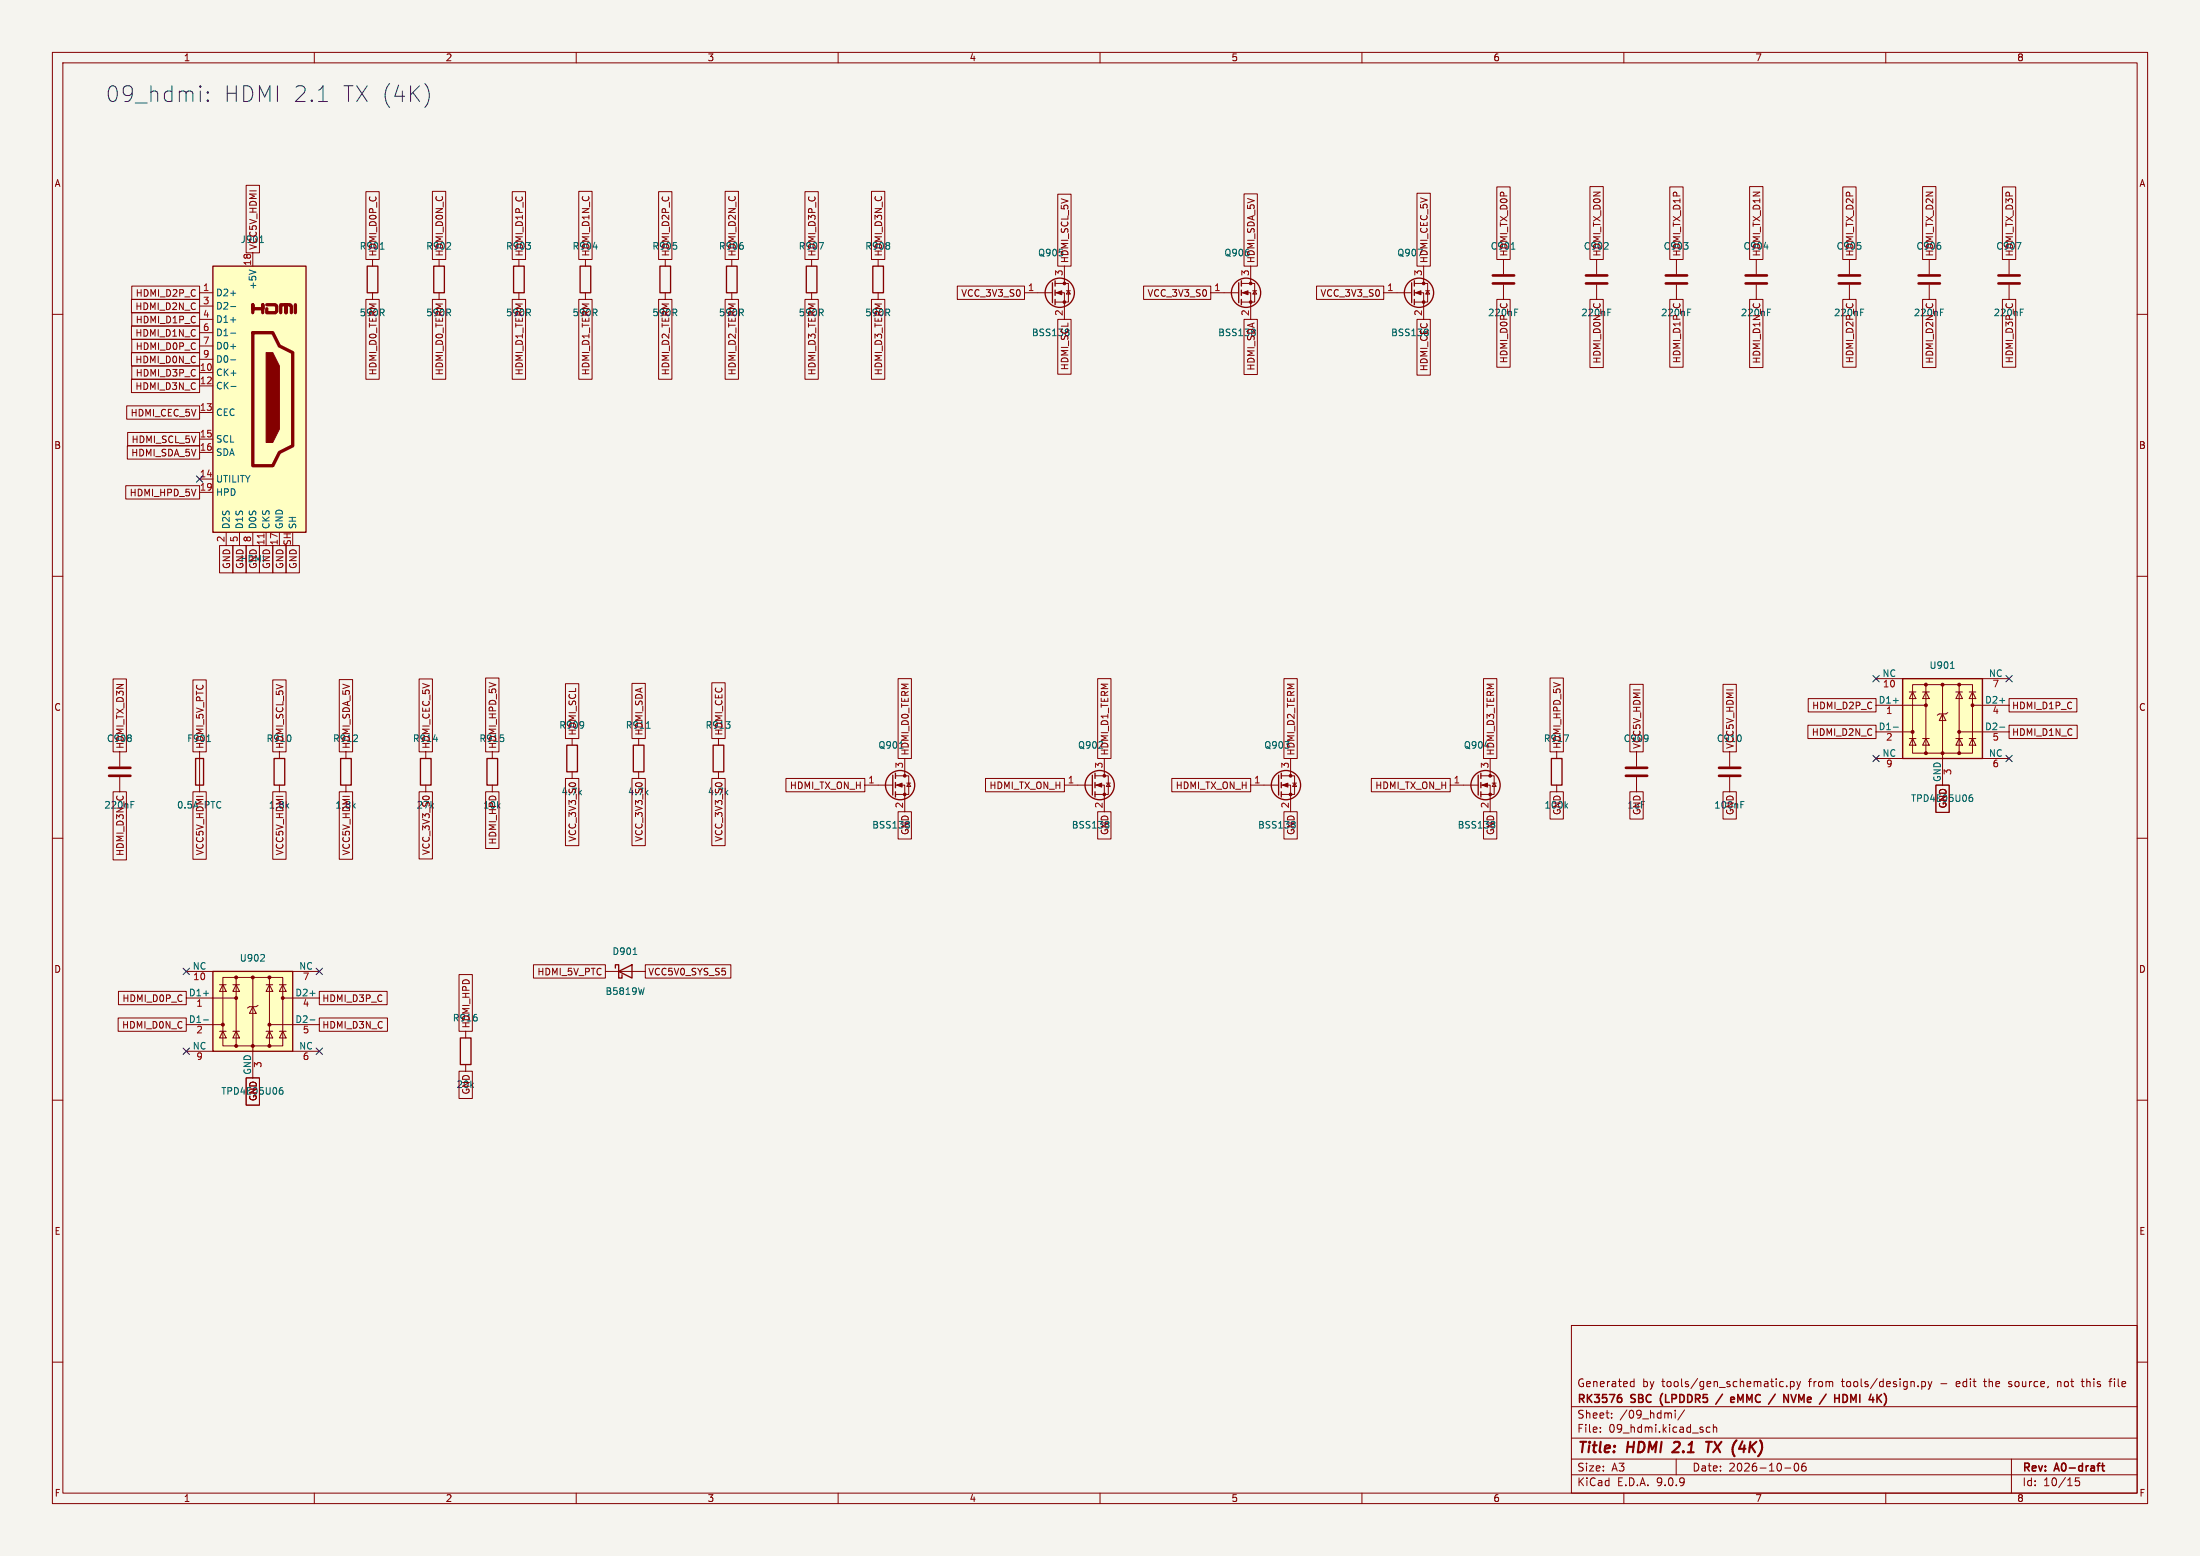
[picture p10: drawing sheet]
<svg xmlns="http://www.w3.org/2000/svg" width="420mm" height="297mm" viewBox="0 0 420 297" stroke-linecap="round" stroke-linejoin="round" font-family="sans-serif">
<path d="M0 0h420v297h-420z" fill="#f5f4ef" stroke="#f5f4ef" stroke-width=".19"/>
<g fill="none" stroke="#840000" stroke-width=".19">
<path d="M10 10h400v277h-400zM12 12h396v273h-396zM60 10v2M110 10v2M160 10v2M210 10v2M260 10v2M310 10v2M360 10v2M99.1 49.5v1.3M99.1 55.9v1.3M111.8 49.5v1.3"/>
<path d="M111.8 55.9v1.3M127 49.5v1.3M127 55.9v1.3M139.7 49.5v1.3M139.7 55.9v1.3M154.9 49.5v1.3M154.9 55.9v1.3M320 49.5v2.8M320 54.4v2.8M335.3 49.5v2.8M335.3 54.4v2.8M368.3 49.5v2.8"/>
<path d="M368.3 54.4v2.8M383.5 49.5v2.8M383.5 54.4v2.8M10 60h2M408 60h2M10 110h2M408 110h2M10 160h2M22.9 143.5v2.8M22.9 148.3v2.8M38.1 143.5v7.6M81.3 143.5v1.3"/>
<path d="M81.3 149.9v1.2M94 143.5v1.3M94 149.9v1.2M109.2 141v1.2M109.2 147.3v1.3M121.9 141v1.2M121.9 147.3v1.3M137.2 141v1.2M137.2 147.3v1.3M203.2 149.9h5.3M209 148.1h2.6v3.5h-2.6M209 149.9h1.8v5"/>
<path d="M210.8 144.8v3.3M211.2 149.5h.8M211.6 149.5l.4 .6h-.8zM238.8 149.9h5.3M244.6 148.1h2.5v3.5h-2.5M244.6 149.9h1.8v5M246.4 144.8v3.3M246.8 149.5h.7M247.1 149.5l.4 .6h-.7zM276.9 149.9h5.3M282.7 148.1h2.5v3.5h-2.5M282.7 149.9h1.8v5"/>
<path d="M284.5 144.8v3.3M284.9 149.5h.7M285.2 149.5l.4 .6h-.7zM330.2 143.5v2.8M330.2 148.3v2.8M408 160h2M10 210h2M408 210h2M300 253h108v32h-108zM10 260h2M300 278.5h108M300 274.5h108"/>
<path d="M300 268.5h108M305.5 273.2v.2M305.5 272.5v.1M307.7 270.5v.2M307.7 269.8v.1M311.4 263.8h.5M311.4 264.6h.5M311.9 263.2v1.5M319.8 269.7v1M320 278.5v3M321.6 269.1l-1.3 1.9M326.4 272.5l-.4-.1-.3 .3 .2 .6h.5"/>
<path d="M327.1 272.5l.2-.1 .4 .1v.9M327.1 271.9v1.5M339.8 264.5l.2 .2 .4-.1M340.4 263.8l-.4-.1-.2 .1M341.1 264.5v.2M341.8 263.8l.4-.1 .3 .3-.1 .6h-.6M341.8 263.7v1.5M342.7 279.4l.2-.1a.8 .8 0 0 1 .5 .7 .8 .8 0 0 1-.5 .8l-.2-.2-.2-.4zM343 263.7l.4 1M343.4 264.7l-.4 .5M343.7 263.7l-.3 1M344.7 279.3a.59 .59 0 0 0-.8 .6v.6l.2 .2 .4 .1 .2-.2 .1-.5-.1-.2h-.5l-.3 .2"/>
<path d="M366.9 263.8l.4-.1 .3 .3-.2 .6h-.5M366.9 263.7v1.5M368.1 263.7l.3 1M368.4 264.7l-.3 .5M368.8 263.7l-.4 1M378.7 263.7h.5M383.4 264.6l.5 .1M383.7 263.7l-.3 .2 .3 .3M384 278.5v6.5M392.8 263.7v1M393.2 263.7l-.4 .1M397.3 263.7h.6"/>
<path d="M397.5 263.2v1.3l.4 .2M402.6 263.7h.6M403.2 263.2l-.4 .2v1.3M408 260h2M60 285v2M110 285v2M160 285v2M210 285v2M260 285v2M300 281.5h108M310 285v2M340.7 280.2h1.2"/>
<path d="M360 285v2M396.9 282.1h-.7v.7l.2-.1h.5l.1 .2-.1 .5-.2 .2-.5-.2"/>
</g>
<path d="M309 266.8h.5l.1 .2-.1 .5-.5 .2M309.2 266.2h.3M328.8 266.1l-1.3 1.9M330.4 267.2l.7-.2-.1-.2-.4-.1-.2 .2 .1 .7h.5M341.9 266.2l.5 1.5 .5-1.5M350.3 266.2v1.5M350.3 266.9h.8M352.5 266.4l.2 .4-.2 .7M354.3 266.2l-.5 1.1-.5-1.1v1.5M401.2 279.8h.6M401.4 279.3v1.3l.4 .2" fill="none" stroke="#840000" stroke-width=".3"/>
<path d="M320.5 276.1l-1.3 1.1h1.3M325.7 275.2h1.1M326.3 275.2l-.3 2" fill="none" stroke="#840000" stroke-width=".4"/>
<path d="M318 52.6h4.1M318 54.1h4.1M333.2 52.6h4.1M333.2 54.1h4.1M366.3 52.6h4M366.3 54.1h4M381.5 52.6h4.1M381.5 54.1h4.1M20.8 146.6h4.1M20.8 148.1h4.1M328.2 146.6h4M328.2 148.1h4" fill="none" stroke="#840000" stroke-width=".51"/>
<g fill="none" stroke="#006464" stroke-width=".19">
<path d="M113.2 47.1h.8M156.4 46.3h.8l-.5 1.3M322.2 59.6h.4M322.2 59h.6M336.8 47.1h.7M337.4 59.6h.5M337.4 59h.6M370.4 59.6h.5M370.4 59h.7M385 46.3h.8l-.5 1.3M385.7 59.6h.4M385.7 59h.6"/>
<path d="M123.4 139h.7M25 153.6h.4M25 153h.6M39.5 141.5h.7M82.8 141.1h.7M332.3 153.6h.5M332.3 153h.7"/>
</g>
<g fill="none" stroke="#840000" stroke-width=".25">
<path d="M98 50.8h2.1v5.1h-2.1zM110.7 50.8h2.1v5.1h-2.1zM126 50.8h2v5.1h-2zM138.7 50.8h2v5.1h-2zM153.9 50.8h2.1v5.1h-2.1zM37.3 144.8h1.6v5.1h-1.6zM80.3 144.8h2v5.1h-2zM93 144.8h2v5.1h-2zM108.2 142.2h2v5.1h-2zM120.9 142.2h2v5.1h-2zM136.1 142.2h2.1v5.1h-2.1zM208.5 148v3.8"/>
<path d="M209 147.6v1M209 149.4v1M209 151.1v1M244.1 148v3.8M244.6 147.6v1M244.6 149.4v1M244.6 151.1v1M282.2 148v3.8M282.7 147.6v1M282.7 149.4v1M282.7 151.1v1"/>
<circle cx="209.9" cy="149.9" r="2.79"/>
<circle cx="245.5" cy="149.9" r="2.79"/>
<circle cx="283.6" cy="149.9" r="2.79"/>
</g>
<g fill="#840000" stroke="#840000" stroke-width=".19">
<path d="M209.3 149.9l1-.4v.7z"/>
<path d="M244.9 149.9l1-.4v.7z"/>
<path d="M283 149.9l1-.4v.7z"/>
<circle cx="210.8" cy="148.1" r=".25"/>
<circle cx="210.8" cy="151.6" r=".25"/>
<circle cx="246.4" cy="148.1" r=".25"/>
<circle cx="246.4" cy="151.6" r=".25"/>
<circle cx="284.5" cy="148.1" r=".25"/>
<circle cx="284.5" cy="151.6" r=".25"/>
</g>
<path d="M40.6 50.8h17.8v50.8h-17.8z" fill="#ffffc2"/>
<path d="M48.3 59.7v-1.5v.7h1.9v-.7v1.5M50.9 58.2h1.7l.2 .2v1l-.2 .3h-1.7v-.8M53.6 59.7v-1.5h1v1.5v-1.5h.8l.2 .2v1.3M56.4 58.2v1.5M48.3 63.5h3.8l1.2 2.5 2.6 1.3v17.8l-2.6 1.3-1.2 2.5h-3.8z" fill="none" stroke="#840000" stroke-width=".63"/>
<path d="M40.6 50.8h17.8v50.8h-17.8zM82.8 50.8h2v5.1h-2zM296.2 144.8h2v5.1h-2z" fill="none" stroke="#840000" stroke-width=".25"/>
<path d="M50.8 67.3h1.3l1.2 2.6v12l-1.2 2.6h-1.3z" fill="#840000" stroke="#840000" stroke-width=".19"/>
<g fill="none" stroke="#840000" stroke-width=".19">
<path d="M38.1 55.9h2.5M38.1 58.4h2.5M48.3 48.3v2.5M83.8 49.5v1.3M83.8 55.9v1.3M353.1 49.5v2.8M353.1 54.4v2.8M38.1 61h2.5M38.1 63.5h2.5M38.1 66h2.5M38.1 68.6h2.5M38.1 71.1h2.5"/>
<path d="M38.1 73.7h2.5M38.1 78.7h2.5M38.1 83.8h2.5M38.1 86.4h2.5M38.1 91.4h2.5M38.1 94h2.5M43.2 101.6v2.5M45.7 101.6v2.5M48.3 101.6v2.5M50.8 101.6v2.5M53.3 101.6v2.5M297.2 143.5v1.3"/>
<path d="M297.2 149.9v1.2M312.4 143.5v2.8M312.4 148.3v2.8"/>
</g>
<g fill="none" stroke="#006464" stroke-width=".19">
<path d="M44 56h1M44 58.5h1M47.6 51.5l1.2 .5M49.6 46.3h.7M355.2 59.6h.4M355.2 59h.6M44 61.1h1M44 63.6h1M44 66.1h1M44 68.7h1M44.1 73.8h1M298.6 140.3h.8l-.5 1.2"/>
<path d="M298.9 153.8l.4 .4M299.3 153.4l-.5 .5"/>
</g>
<path d="M50.4 101.9v.7" fill="none" stroke="#a90000" stroke-width=".19"/>
<path d="M351 52.6h4.1M351 54.1h4.1M310.4 146.6h4.1M310.4 148.1h4.1" fill="none" stroke="#840000" stroke-width=".51"/>
<path d="M363.2 129.5h15.3v15.3h-15.3z" fill="#ffffc2"/>
<g fill="none" stroke="#840000" stroke-width=".19">
<path d="M71.1 49.5v1.3M71.1 55.9v1.3M231.1 55.9h5.4M237 54.1h2.5v3.6h-2.5M237 55.9h1.8v5.1M238.8 50.8v3.3M239.1 55.5h.8M239.5 55.5l.4 .6h-.8zM264.2 55.9h5.3M270 54.1h2.5v3.6h-2.5M270 55.9h1.8v5.1M271.8 50.8v3.3"/>
<path d="M272.2 55.5h.7M272.5 55.5l.4 .6h-.7zM304.8 49.5v2.8M304.8 54.4v2.8M358.1 134.6h9.6M358.1 139.7h7M358.1 129.5h5.1M364.5 132.1h1.3M365.1 130.7h11.5v13.1h-11.5zM365.1 132.1l.7 1.3h-1.3zM367 132.1h1.3M367.7 132.1l.6 1.3h-1.3z"/>
<path d="M367.7 130.7v13.1M370.8 136.3l.7 1.2h-1.3zM370.8 130.7v19.2M371.9 136l-.4 .3h-1.3l-.4 .2M373.4 132.1h1.2M374 132.1l.6 1.3h-1.2zM374 130.7v13.1M374 139.7h9.5M375.9 132.1h1.3M376.6 132.1l.6 1.3h-1.3zM376.6 134.6h6.9M378.5 129.5h5"/>
<path d="M66 143.5v1.3M66 149.9v1.2M165.1 149.9h5.3M170.9 148.1h2.6v3.5h-2.6M170.9 149.9h1.8v5M172.7 144.8v3.3M173.1 149.5h.8M173.5 149.5l.4 .6h-.8zM358.1 144.8h5.1M364.5 141h1.3M365.1 141l.7 1.2h-1.3zM367 141h1.3"/>
<path d="M367.7 141l.6 1.2h-1.3zM373.4 141h1.2M374 141l.6 1.2h-1.2zM375.9 141h1.3M376.6 141l.6 1.2h-1.3zM378.5 144.8h5M88.9 196.9v1.2M88.9 203.2v1.3"/>
</g>
<g fill="none" stroke="#840000" stroke-width=".25">
<path d="M70.1 50.8h2v5.1h-2zM236.5 54v3.8M237 53.6v1M237 55.4v1M237 57.2v1M269.5 54v3.8M270 53.6v1M270 55.4v1M270 57.2v1M363.2 129.5h15.3v15.3h-15.3zM65 144.8h2.1v5.1h-2.1zM170.4 148v3.8"/>
<path d="M170.9 147.6v1M170.9 149.4v1M170.9 151.1v1M87.9 198.1h2v5.1h-2z"/>
<circle cx="237.9" cy="55.9" r="2.79"/>
<circle cx="270.9" cy="55.9" r="2.79"/>
<circle cx="171.8" cy="149.9" r="2.79"/>
</g>
<g fill="#840000" stroke="#840000" stroke-width=".19">
<path d="M171.2 149.9l1-.4v.7z"/>
<path d="M237.2 55.9l1.1-.4v.8z"/>
<path d="M270.3 55.9l1-.4v.8z"/>
<circle cx="365.1" cy="139.7" r=".28"/>
<circle cx="367.7" cy="130.7" r=".28"/>
<circle cx="367.7" cy="134.6" r=".28"/>
<circle cx="367.7" cy="143.8" r=".28"/>
<circle cx="370.8" cy="130.7" r=".28"/>
<circle cx="370.8" cy="143.8" r=".28"/>
<circle cx="374" cy="130.7" r=".28"/>
<circle cx="374" cy="139.7" r=".28"/>
<circle cx="374" cy="143.8" r=".28"/>
<circle cx="376.6" cy="134.6" r=".28"/>
<circle cx="172.7" cy="148.1" r=".25"/>
<circle cx="172.7" cy="151.6" r=".25"/>
<circle cx="238.8" cy="54.1" r=".25"/>
<circle cx="238.8" cy="57.7" r=".25"/>
<circle cx="271.8" cy="54.1" r=".25"/>
<circle cx="271.8" cy="57.7" r=".25"/>
</g>
<path d="M72.6 47.6h.7M306.9 59.6h.5M306.9 59h.7M361.4 133.7h1M361.4 138.8h1M372.4 127.6h.7M381.8 133.7h.9M381.8 138.8h.9M171.7 142.8h.7M376.1 152.2h.3l.2 .2v.5l-.5 .1M376.5 151.7l-.4 .1" fill="none" stroke="#006464" stroke-width=".19"/>
<path d="M302.8 52.6h4M302.8 54.1h4" fill="none" stroke="#840000" stroke-width=".51"/>
<path d="M40.6 185.4h15.3v15.3h-15.3z" fill="#ffffc2"/>
<g fill="none" stroke="#840000" stroke-width=".19">
<path d="M47 35.4h2.5v12.9h-2.5zM69.8 36.6h2.6v12.9h-2.6zM82.5 36.5h2.6v13h-2.6zM97.8 36.6h2.5v12.9h-2.5zM110.5 36.5h2.5v13h-2.5zM125.7 36.6h2.6v12.9h-2.6zM138.4 36.5h2.6v13h-2.6zM153.7 36.6h2.5v12.9h-2.5zM166.4 36.5h2.5v13h-2.5zM201.9 37.1h2.6v13.7h-2.6zM237.5 37h2.5v13.8h-2.5zM270.5 36.9h2.6v13.9h-2.6z"/>
<path d="M285.7 35.7h2.6v13.8h-2.6zM303.5 35.6h2.6v13.9h-2.6zM318.8 35.7h2.5v13.8h-2.5zM334 35.6h2.6v13.9h-2.6zM351.8 35.7h2.5v13.8h-2.5zM367 35.6h2.6v13.9h-2.6zM382.3 35.7h2.5v13.8h-2.5zM25.1 57.1h13v2.6h-13zM25.2 54.6h12.9v2.6h-12.9zM25.2 59.7h12.9v2.5h-12.9zM69.8 57.2h2.6v15.2h-2.6zM82.5 57.2h2.6v15.2h-2.6z"/>
<path d="M97.8 57.2h2.5v15.2h-2.5zM110.5 57.2h2.5v15.2h-2.5zM125.7 57.2h2.6v15.2h-2.6zM138.4 57.2h2.6v15.2h-2.6zM153.7 57.2h2.5v15.2h-2.5zM166.4 57.2h2.5v15.2h-2.5zM167.6 49.5v1.3M167.6 55.9v1.3M182.8 54.6h12.8v2.6h-12.8zM195.6 55.9h5.3M201.4 54.1h2.6v3.6h-2.6M201.4 55.9h1.8v5.1"/>
<path d="M203.2 50.8v3.3M203.6 55.5h.7M204 55.5l.3 .6h-.7zM218.3 54.6h12.8v2.6h-12.8zM251.3 54.6h12.9v2.6h-12.9zM285.7 57.2h2.6v12.9h-2.6zM287 49.5v2.8M287 54.4v2.8M303.5 57.2h2.6v13h-2.6zM318.8 57.2h2.5v12.9h-2.5zM334 57.2h2.6v13h-2.6zM351.8 57.2h2.5v12.9h-2.5z"/>
<path d="M367 57.2h2.6v13h-2.6zM382.3 57.2h2.5v12.9h-2.5zM24.2 77.5h13.9v2.5h-13.9zM25.1 72.4h13v2.5h-13zM25.1 67.3h13v2.6h-13zM25.1 62.2h13v2.6h-13zM25.2 69.8h12.9v2.6h-12.9zM25.2 64.8h12.9v2.5h-12.9zM201.9 61h2.6v10.4h-2.6zM237.5 61h2.5v10.5h-2.5zM270.5 61h2.6v10.6h-2.6zM24 92.7h14.1v2.6h-14.1z"/>
<path d="M24.3 85.1h13.8v2.5h-13.8zM24.4 82.5h13.7v2.6h-13.7zM41.9 104.1h2.6v5.2h-2.6zM44.4 104.1h2.6v5.2h-2.6zM47 104.1h2.5v5.2h-2.5zM49.5 104.1h2.6v5.2h-2.6zM52.1 104.1h2.5v5.2h-2.5zM54.6 104.1h2.6v5.2h-2.6zM21.6 129.6h2.5v13.9h-2.5zM36.8 129.8h2.6v13.7h-2.6zM52.1 129.8h2.5v13.7h-2.5zM64.8 129.7h2.5v13.8h-2.5z"/>
<path d="M80 129.6h2.6v13.9h-2.6zM92.7 129.4h2.6v14.1h-2.6zM107.9 130.5h2.6v10.5h-2.6zM120.6 130.4h2.6v10.6h-2.6zM135.9 130.3h2.5v10.7h-2.5zM171.4 129.5h2.6v15.3h-2.6zM209.5 129.5h2.6v15.3h-2.6zM245.1 129.5h2.6v15.3h-2.6zM283.2 129.5h2.6v15.3h-2.6zM295.9 129.4h2.6v14.1h-2.6zM311.1 130.6h2.6v12.9h-2.6zM328.9 130.6h2.6v12.9h-2.6z"/>
<path d="M345.1 138.4h13v2.6h-13zM345.2 133.3h12.9v2.6h-12.9zM383.5 138.4h13v2.6h-13zM383.5 133.3h13v2.6h-13zM21.6 151.1h2.5v13h-2.5zM36.8 151.1h2.6v12.9h-2.6zM52.1 151.1h2.5v12.9h-2.5zM53.3 143.5v1.3M53.3 149.9v1.2M64.8 151.1h2.5v12.9h-2.5zM80 151.1h2.6v12.9h-2.6zM92.7 151.1h2.6v10.9h-2.6z"/>
<path d="M107.9 148.6h2.6v12.8h-2.6zM120.6 148.6h2.6v12.8h-2.6zM135.9 148.6h2.5v12.8h-2.5zM150 148.6h15.1v2.5h-15.1zM171.4 154.9h2.6v5.2h-2.6zM188.1 148.6h15.1v2.5h-15.1zM209.5 154.9h2.6v5.2h-2.6zM223.7 148.6h15.1v2.5h-15.1zM245.1 154.9h2.6v5.2h-2.6zM261.8 148.6h15.1v2.5h-15.1zM283.2 154.9h2.6v5.2h-2.6zM295.9 151.1h2.6v5.2h-2.6z"/>
<path d="M311.1 151.1h2.6v5.2h-2.6zM328.9 151.1h2.6v5.2h-2.6zM369.6 149.9h2.5v5.2h-2.5zM22.6 194.3h13v2.6h-13zM22.6 189.2h13v2.6h-13zM35.6 190.5h9.5M35.6 195.6h6.9M35.6 185.4h5M41.9 188h1.3M41.9 196.9h1.3M42.5 186.6h11.5v13h-11.5zM42.5 188l.7 1.2h-1.3z"/>
<path d="M42.5 196.9l.7 1.2h-1.3zM44.4 188h1.3M44.4 196.9h1.3M45.1 188l.6 1.2h-1.3zM45.1 196.9l.6 1.2h-1.3zM45.1 186.6v13M48.3 192.2l.6 1.2h-1.3zM48.3 186.6v19.1M49.3 191.9l-.4 .3h-1.3l-.4 .2M50.8 188h1.3M50.8 196.9h1.3M51.4 188l.7 1.2h-1.3z"/>
<path d="M51.4 196.9l.7 1.2h-1.3zM51.4 186.6v13M51.4 195.6h9.6M53.3 188h1.3M53.3 196.9h1.3M54 188l.6 1.2h-1.3zM54 196.9l.6 1.2h-1.3zM54 190.5h7M55.9 185.4h5.1M61 189.2h12.9v2.6h-12.9zM61 194.3h13v2.6h-13zM87.6 186h2.6v10.9h-2.6z"/>
<path d="M101.8 184.1h13.8v2.6h-13.8zM115.6 185.4h7.6M123.2 184.1h16.3v2.6h-16.3zM35.6 200.7h5M47 205.7h2.5v5.2h-2.5zM55.9 200.7h5.1M87.6 204.5h2.6v5.2h-2.6z"/>
</g>
<g fill="none" stroke="#840000" stroke-width=".25">
<path d="M166.6 50.8h2.1v5.1h-2.1zM200.9 54v3.8M201.4 53.6v1M201.4 55.4v1M201.4 57.2v1M52.3 144.8h2.1v5.1h-2.1zM40.6 185.4h15.3v15.3h-15.3zM117.5 184.8v-.6h.6v2.5h.6v-.6M118.1 185.4l2.5-1.2v2.5z"/>
<circle cx="202.3" cy="55.9" r="2.79"/>
</g>
<g fill="#840000" stroke="#840000" stroke-width=".19">
<path d="M201.7 55.9l1-.4v.8z"/>
<circle cx="42.5" cy="195.6" r=".28"/>
<circle cx="45.1" cy="186.6" r=".28"/>
<circle cx="45.1" cy="190.5" r=".28"/>
<circle cx="45.1" cy="199.6" r=".28"/>
<circle cx="48.3" cy="186.6" r=".28"/>
<circle cx="48.3" cy="199.6" r=".28"/>
<circle cx="51.4" cy="186.6" r=".28"/>
<circle cx="51.4" cy="195.6" r=".28"/>
<circle cx="51.4" cy="199.6" r=".28"/>
<circle cx="54" cy="190.5" r=".28"/>
<circle cx="203.2" cy="54.1" r=".25"/>
<circle cx="203.2" cy="57.7" r=".25"/>
</g>
<g fill="none" stroke="#006464" stroke-width=".19">
<path d="M288.5 47.6h.7M289.2 59.6h.4M289.2 59h.6M38.9 189.6h.9M38.9 194.7h.9M49.7 183.5h.8M50.4 182.3v.4M59.2 189.6h.9M59.2 194.7h.9M120.9 182.2h.7M123 188.5l-.3 1.3M53.6 208.1h.2l.2 .2v.4l-.4 .2"/>
<path d="M53.9 207.6l-.3 .1"/>
</g>
<path d="M285 52.6h4.1M285 54.1h4.1" fill="none" stroke="#840000" stroke-width=".51"/>
<g fill="none" stroke="#000084" stroke-width=".19">
<path d="M37.5 90.8l1.2 1.2M38.7 90.8l-1.2 1.2M357.5 128.9l1.2 1.2M358.7 128.9l-1.2 1.2M382.9 128.9l1.2 1.2M384.1 128.9l-1.2 1.2M357.5 144.2l1.2 1.2M358.7 144.2l-1.2 1.2M382.9 144.2l1.2 1.2M384.1 144.2l-1.2 1.2M35 184.8l1.2 1.2M36.2 184.8l-1.2 1.2"/>
<path d="M60.4 184.8l1.2 1.2M61.6 184.8l-1.2 1.2M35 200.1l1.2 1.2M36.2 200.1l-1.2 1.2M60.4 200.1l1.2 1.2M61.6 200.1l-1.2 1.2"/>
</g>
<path d="M38.2 16.4l.2 .1-.2 .2M39.7 17.5l-.2 .2 .2 .1M39.7 19.1l.1 .1-.1 .2M39.7 19.1l-.2 .1 .2 .2M39.7 17.5v.3M39.7 19.1v.3M39.7 17.5l.1 .2-.1 .1M60.8 19.4h1.7M81.1 15.9a3.4 3.4 0 0 1 0 4.6" fill="none" stroke="#0000c2" stroke-width=".19"/>
<g font-size="4.2" fill="#0000c2">
<text x="20" y="19.8">09_hdmi:</text>
<text x="42.4" y="19.8">HDMI 2.1</text>
<text x="64.9" y="19.8">TX (4K)</text>
</g>
<g font-size="2.8" fill="#840000">
<text x="301" y="277.9">Title:</text>
<text x="310.6" y="277.9">HDMI</text>
<text x="320.3" y="277.9">2.1</text>
<text x="327.4" y="277.9">TX (4K)</text>
</g>
<g font-size="2.1" fill="#840000">
<text x="301" y="268.2">RK3576</text>
<text x="301" y="265">Generated</text>
<text x="311.4" y="268.2">SBC</text>
<text x="313.5" y="265">by</text>
<text x="317.3" y="265">tools/gen_schematic.py</text>
<text x="317.6" y="268.2">(LPDDR5</text>
<text x="332.3" y="268.2">eMMC</text>
<text x="340.3" y="268.2">/</text>
<text x="343.6" y="268.2">NVMe</text>
<text x="345.5" y="265">from</text>
<text x="351.2" y="268.2">/</text>
<text x="351.9" y="265">tools/design.py</text>
<text x="354.5" y="268.2">HDMI</text>
<text x="370.8" y="265">-</text>
<text x="374" y="265">edit</text>
<text x="379.5" y="265">the</text>
<text x="384.3" y="265">source,</text>
<text x="393.8" y="265">not</text>
<text x="398.6" y="265">this</text>
<text x="404.1" y="265">file</text>
<text x="301" y="273.7">File:</text>
<text x="301" y="271">Sheet:</text>
<text x="307.1" y="273.7">09_hdmi.kicad_sch</text>
<text x="309.2" y="271">/09_hdmi/</text>
<text x="301" y="281.1">Size:</text>
<text x="307.6" y="281.1">A3</text>
<text x="323" y="281.1">Date:</text>
<text x="330" y="281.1">2026-10-06</text>
<text x="386" y="281.3">Rev:</text>
<text x="392.4" y="281.3">A0-draft</text>
<text x="301" y="283.9">KiCad</text>
<text x="308.7" y="283.9">E.D.A.</text>
<text x="316.3" y="283.9">9.0.9</text>
<text x="386" y="283.9">Id:</text>
<text x="390.1" y="283.9">10/15</text>
</g>
<g font-size="1.8" fill="#840000">
<text x="35" y="11.9">1</text>
<text x="85" y="11.9">2</text>
<text x="135" y="11.9">3</text>
<text x="185" y="11.9">4</text>
<text x="235" y="11.9">5</text>
<text x="285" y="11.9">6</text>
<text x="335" y="11.9">7</text>
<text x="385" y="11.9">8</text>
<text x="10.3" y="35.9">A</text>
<text x="408.3" y="35.9">A</text>
<text x="45.9" y="46.6">J901</text>
<text x="49.2" y="47.8" transform="rotate(-90 49.2 47.8)">VCC5V_HDMI</text>
<text x="68.6" y="47.9">R901</text>
<text x="81.3" y="47.9">R902</text>
<text x="96.5" y="47.9">R903</text>
<text x="109.2" y="47.9">R904</text>
<text x="124.4" y="47.9">R905</text>
<text x="137.1" y="47.9">R906</text>
<text x="152.4" y="47.9">R907</text>
<text x="165.1" y="47.9">R908</text>
<text x="284.5" y="47.9">C901</text>
<text x="302.2" y="47.9">C902</text>
<text x="317.5" y="47.9">C903</text>
<text x="332.7" y="47.9">C904</text>
<text x="350.5" y="47.9">C905</text>
<text x="365.7" y="47.9">C906</text>
<text x="381" y="47.9">C907</text>
<text x="72.1" y="49.1" transform="rotate(-90 72.1 49.1)">HDMI_D0P_C</text>
<text x="84.8" y="49.1" transform="rotate(-90 84.8 49.1)">HDMI_D0N_C</text>
<text x="100" y="49.1" transform="rotate(-90 100 49.1)">HDMI_D1P_C</text>
<text x="112.7" y="49.1" transform="rotate(-90 112.7 49.1)">HDMI_D1N_C</text>
<text x="128" y="49.1" transform="rotate(-90 128 49.1)">HDMI_D2P_C</text>
<text x="140.7" y="49.1" transform="rotate(-90 140.7 49.1)">HDMI_D2N_C</text>
<text x="155.9" y="49.1" transform="rotate(-90 155.9 49.1)">HDMI_D3P_C</text>
<text x="168.6" y="49.1" transform="rotate(-90 168.6 49.1)">HDMI_D3N_C</text>
<text x="198.1" y="49.1">Q905</text>
<text x="204.2" y="50.3" transform="rotate(-90 204.2 50.3)">HDMI_SCL_5V</text>
<text x="233.6" y="49.1">Q906</text>
<text x="239.7" y="50.3" transform="rotate(-90 239.7 50.3)">HDMI_SDA_5V</text>
<text x="266.7" y="49.1">Q907</text>
<text x="272.7" y="50.3" transform="rotate(-90 272.7 50.3)">HDMI_CEC_5V</text>
<text x="288" y="49.1" transform="rotate(-90 288 49.1)">HDMI_TX_D0P</text>
<text x="305.8" y="49.1" transform="rotate(-90 305.8 49.1)">HDMI_TX_D0N</text>
<text x="321" y="49.1" transform="rotate(-90 321 49.1)">HDMI_TX_D1P</text>
<text x="336.2" y="49.1" transform="rotate(-90 336.2 49.1)">HDMI_TX_D1N</text>
<text x="354" y="49.1" transform="rotate(-90 354 49.1)">HDMI_TX_D2P</text>
<text x="369.3" y="49.1" transform="rotate(-90 369.3 49.1)">HDMI_TX_D2N</text>
<text x="384.5" y="49.1" transform="rotate(-90 384.5 49.1)">HDMI_TX_D3P</text>
<text x="25.7" y="59.4">HDMI_D2N_C</text>
<text x="25.8" y="56.8">HDMI_D2P_C</text>
<text x="183.4" y="56.8">VCC_3V3_S0</text>
<text x="219" y="56.8">VCC_3V3_S0</text>
<text x="252" y="56.8">VCC_3V3_S0</text>
<text x="25.7" y="64.5">HDMI_D1N_C</text>
<text x="25.8" y="61.9">HDMI_D1P_C</text>
<text x="68.6" y="60.6">590R</text>
<text x="81.3" y="60.6">590R</text>
<text x="96.5" y="60.6">590R</text>
<text x="109.2" y="60.6">590R</text>
<text x="124.4" y="60.6">590R</text>
<text x="137.1" y="60.6">590R</text>
<text x="152.4" y="60.6">590R</text>
<text x="165.1" y="60.6">590R</text>
<text x="196.9" y="64.4">BSS138</text>
<text x="232.5" y="64.4">BSS138</text>
<text x="265.5" y="64.4">BSS138</text>
<text x="284" y="60.6">220nF</text>
<text x="301.8" y="60.6">220nF</text>
<text x="317" y="60.6">220nF</text>
<text x="332.2" y="60.6">220nF</text>
<text x="350" y="60.6">220nF</text>
<text x="365.3" y="60.6">220nF</text>
<text x="380.5" y="60.6">220nF</text>
<text x="25.7" y="69.5">HDMI_D0N_C</text>
<text x="25.8" y="67">HDMI_D0P_C</text>
<text x="72.1" y="71.7" transform="rotate(-90 72.1 71.7)">HDMI_D0_TERM</text>
<text x="84.8" y="71.7" transform="rotate(-90 84.8 71.7)">HDMI_D0_TERM</text>
<text x="100" y="71.7" transform="rotate(-90 100 71.7)">HDMI_D1_TERM</text>
<text x="112.7" y="71.7" transform="rotate(-90 112.7 71.7)">HDMI_D1_TERM</text>
<text x="128" y="71.7" transform="rotate(-90 128 71.7)">HDMI_D2_TERM</text>
<text x="140.7" y="71.7" transform="rotate(-90 140.7 71.7)">HDMI_D2_TERM</text>
<text x="155.9" y="71.7" transform="rotate(-90 155.9 71.7)">HDMI_D3_TERM</text>
<text x="168.6" y="71.7" transform="rotate(-90 168.6 71.7)">HDMI_D3_TERM</text>
<text x="204.2" y="70.8" transform="rotate(-90 204.2 70.8)">HDMI_SCL</text>
<text x="239.7" y="70.8" transform="rotate(-90 239.7 70.8)">HDMI_SDA</text>
<text x="272.7" y="71" transform="rotate(-90 272.7 71)">HDMI_CEC</text>
<text x="288" y="69.4" transform="rotate(-90 288 69.4)">HDMI_D0P_C</text>
<text x="305.8" y="69.5" transform="rotate(-90 305.8 69.5)">HDMI_D0N_C</text>
<text x="321" y="69.4" transform="rotate(-90 321 69.4)">HDMI_D1P_C</text>
<text x="336.2" y="69.5" transform="rotate(-90 336.2 69.5)">HDMI_D1N_C</text>
<text x="354" y="69.4" transform="rotate(-90 354 69.4)">HDMI_D2P_C</text>
<text x="369.3" y="69.5" transform="rotate(-90 369.3 69.5)">HDMI_D2N_C</text>
<text x="384.5" y="69.4" transform="rotate(-90 384.5 69.4)">HDMI_D3P_C</text>
<text x="25.7" y="74.6">HDMI_D3N_C</text>
<text x="25.8" y="72.1">HDMI_D3P_C</text>
<text x="24.8" y="79.7">HDMI_CEC_5V</text>
<text x="10.3" y="85.9">B</text>
<text x="25" y="87.3">HDMI_SDA_5V</text>
<text x="25" y="84.8">HDMI_SCL_5V</text>
<text x="408.2" y="85.9">B</text>
<text x="24.7" y="94.9">HDMI_HPD_5V</text>
<text x="44.1" y="108.7" transform="rotate(-90 44.1 108.7)">GND</text>
<text x="46.7" y="108.7" transform="rotate(-90 46.7 108.7)">GND</text>
<text x="49.2" y="108.7" transform="rotate(-90 49.2 108.7)">GND</text>
<text x="51.8" y="108.7" transform="rotate(-90 51.8 108.7)">GND</text>
<text x="54.3" y="108.7" transform="rotate(-90 54.3 108.7)">GND</text>
<text x="56.8" y="108.7" transform="rotate(-90 56.8 108.7)">GND</text>
<text x="10.3" y="135.9">C</text>
<text x="345.8" y="135.6">HDMI_D2P_C</text>
<text x="384" y="135.6">HDMI_D1P_C</text>
<text x="408.2" y="135.9">C</text>
<text x="20.3" y="141.8">C908</text>
<text x="23.8" y="143" transform="rotate(-90 23.8 143)">HDMI_TX_D3N</text>
<text x="35.6" y="141.8">F901</text>
<text x="39.1" y="143" transform="rotate(-90 39.1 143)">HDMI_5V_PTC</text>
<text x="50.8" y="141.8">R910</text>
<text x="54.3" y="143" transform="rotate(-90 54.3 143)">HDMI_SCL_5V</text>
<text x="63.5" y="141.8">R912</text>
<text x="67" y="143" transform="rotate(-90 67 143)">HDMI_SDA_5V</text>
<text x="78.7" y="141.8">R914</text>
<text x="82.2" y="143" transform="rotate(-90 82.2 143)">HDMI_CEC_5V</text>
<text x="91.4" y="141.8">R915</text>
<text x="94.9" y="143" transform="rotate(-90 94.9 143)">HDMI_HPD_5V</text>
<text x="106.7" y="139.3">R909</text>
<text x="110.2" y="140.5" transform="rotate(-90 110.2 140.5)">HDMI_SCL</text>
<text x="119.4" y="139.3">R911</text>
<text x="122.9" y="140.5" transform="rotate(-90 122.9 140.5)">HDMI_SDA</text>
<text x="134.6" y="139.3">R913</text>
<text x="138.1" y="140.5" transform="rotate(-90 138.1 140.5)">HDMI_CEC</text>
<text x="167.6" y="143.1">Q901</text>
<text x="205.7" y="143.1">Q902</text>
<text x="241.3" y="143.1">Q903</text>
<text x="279.4" y="143.1">Q904</text>
<text x="294.6" y="141.8">R917</text>
<text x="298.1" y="143" transform="rotate(-90 298.1 143)">HDMI_HPD_5V</text>
<text x="309.9" y="141.8">C909</text>
<text x="313.4" y="143" transform="rotate(-90 313.4 143)">VCC5V_HDMI</text>
<text x="327.6" y="141.8">C910</text>
<text x="331.2" y="143" transform="rotate(-90 331.2 143)">VCC5V_HDMI</text>
<text x="345.8" y="140.7">HDMI_D2N_C</text>
<text x="384" y="140.7">HDMI_D1N_C</text>
<text x="173.7" y="144.3" transform="rotate(-90 173.7 144.3)">HDMI_D0_TERM</text>
<text x="211.8" y="144.3" transform="rotate(-90 211.8 144.3)">HDMI_D1_TERM</text>
<text x="247.3" y="144.3" transform="rotate(-90 247.3 144.3)">HDMI_D2_TERM</text>
<text x="285.4" y="144.3" transform="rotate(-90 285.4 144.3)">HDMI_D3_TERM</text>
<text x="19.8" y="154.5">220nF</text>
<text x="33.7" y="154.5">0.5A</text>
<text x="39" y="154.5">PTC</text>
<text x="51.2" y="154.5">1.8k</text>
<text x="63.9" y="154.5">1.8k</text>
<text x="79.5" y="154.5">27k</text>
<text x="92.2" y="154.5">10k</text>
<text x="107.1" y="152">4.7k</text>
<text x="119.8" y="152">4.7k</text>
<text x="135" y="152">4.7k</text>
<text x="150.7" y="150.8">HDMI_TX_ON_H</text>
<text x="188.8" y="150.8">HDMI_TX_ON_H</text>
<text x="224.4" y="150.8">HDMI_TX_ON_H</text>
<text x="262.5" y="150.8">HDMI_TX_ON_H</text>
<text x="294.8" y="154.5">100k</text>
<text x="298.1" y="155.7" transform="rotate(-90 298.1 155.7)">GND</text>
<text x="310.6" y="154.5">1uF</text>
<text x="313.4" y="155.7" transform="rotate(-90 313.4 155.7)">GND</text>
<text x="331.2" y="155.7" transform="rotate(-90 331.2 155.7)">GND</text>
<text x="371.8" y="154.4" transform="rotate(-90 371.8 154.4)">GND</text>
<text x="94.9" y="161.3" transform="rotate(-90 94.9 161.3)">HDMI_HPD</text>
<text x="110.2" y="160.8" transform="rotate(-90 110.2 160.8)">VCC_3V3_S0</text>
<text x="122.9" y="160.8" transform="rotate(-90 122.9 160.8)">VCC_3V3_S0</text>
<text x="138.1" y="160.8" transform="rotate(-90 138.1 160.8)">VCC_3V3_S0</text>
<text x="173.7" y="159.5" transform="rotate(-90 173.7 159.5)">GND</text>
<text x="211.8" y="159.5" transform="rotate(-90 211.8 159.5)">GND</text>
<text x="247.3" y="159.5" transform="rotate(-90 247.3 159.5)">GND</text>
<text x="285.4" y="159.5" transform="rotate(-90 285.4 159.5)">GND</text>
<text x="23.8" y="163.5" transform="rotate(-90 23.8 163.5)">HDMI_D3N_C</text>
<text x="39.1" y="163.4" transform="rotate(-90 39.1 163.4)">VCC5V_HDMI</text>
<text x="54.3" y="163.4" transform="rotate(-90 54.3 163.4)">VCC5V_HDMI</text>
<text x="67" y="163.4" transform="rotate(-90 67 163.4)">VCC5V_HDMI</text>
<text x="82.2" y="163.3" transform="rotate(-90 82.2 163.3)">VCC_3V3_S0</text>
<text x="10.3" y="185.9">D</text>
<text x="408.2" y="185.9">D</text>
<text x="23.3" y="191.5">HDMI_D0P_C</text>
<text x="61.4" y="191.5">HDMI_D3P_C</text>
<text x="102.5" y="186.4">HDMI_5V_PTC</text>
<text x="123.7" y="186.4">VCC5V0_SYS_S5</text>
<text x="23.2" y="196.5">HDMI_D0N_C</text>
<text x="61.4" y="196.5">HDMI_D3N_C</text>
<text x="86.3" y="195.2">R916</text>
<text x="89.9" y="196.4" transform="rotate(-90 89.9 196.4)">HDMI_HPD</text>
<text x="87.1" y="207.9">20k</text>
<text x="89.9" y="209" transform="rotate(-90 89.9 209)">GND</text>
<text x="49.2" y="210.3" transform="rotate(-90 49.2 210.3)">GND</text>
<text x="10.3" y="235.9">E</text>
<text x="408.3" y="235.9">E</text>
<text x="10.3" y="285.9">F</text>
<text x="35" y="286.9">1</text>
<text x="85" y="286.9">2</text>
<text x="135" y="286.9">3</text>
<text x="185" y="286.9">4</text>
<text x="235" y="286.9">5</text>
<text x="285" y="286.9">6</text>
<text x="335" y="286.9">7</text>
<text x="385" y="286.9">8</text>
<text x="408.3" y="285.9">F</text>
</g>
<g font-size="1.8" fill="#a90000">
<text x="48" y="50.8" transform="rotate(-90 48 50.8)">18</text>
<text x="202.9" y="52.8" transform="rotate(-90 202.9 52.8)">3</text>
<text x="238.5" y="52.8" transform="rotate(-90 238.5 52.8)">3</text>
<text x="271.5" y="52.8" transform="rotate(-90 271.5 52.8)">3</text>
<text x="38.7" y="55.6">1</text>
<text x="38.7" y="58.2">3</text>
<text x="196.1" y="55.6">1</text>
<text x="231.7" y="55.6">1</text>
<text x="264.7" y="55.6">1</text>
<text x="38.7" y="60.7">4</text>
<text x="38.7" y="63.2">6</text>
<text x="38.7" y="65.8">7</text>
<text x="202.9" y="60.4" transform="rotate(-90 202.9 60.4)">2</text>
<text x="238.5" y="60.4" transform="rotate(-90 238.5 60.4)">2</text>
<text x="271.5" y="60.4" transform="rotate(-90 271.5 60.4)">2</text>
<text x="38.1" y="70.9">10</text>
<text x="38.7" y="68.3">9</text>
<text x="38.1" y="73.4">12</text>
<text x="38.1" y="78.5">13</text>
<text x="38.1" y="83.6">15</text>
<text x="38.1" y="86.1">16</text>
<text x="38.1" y="91.2">14</text>
<text x="38.1" y="93.7">19</text>
<text x="42.9" y="103.6" transform="rotate(-90 42.9 103.6)">2</text>
<text x="45.5" y="103.6" transform="rotate(-90 45.5 103.6)">5</text>
<text x="48" y="103.6" transform="rotate(-90 48 103.6)">8</text>
<text x="50.5" y="104.2" transform="rotate(-90 50.5 104.2)">11</text>
<text x="53.1" y="104.2" transform="rotate(-90 53.1 104.2)">17</text>
<text x="55.6" y="104.2" transform="rotate(-90 55.6 104.2)">SH</text>
<text x="359.4" y="131.5">10</text>
<text x="380.3" y="131.5">7</text>
<text x="360" y="136.6">1</text>
<text x="380.3" y="136.6">4</text>
<text x="360" y="141.7">2</text>
<text x="380.3" y="141.7">5</text>
<text x="165.7" y="149.6">1</text>
<text x="172.5" y="146.8" transform="rotate(-90 172.5 146.8)">3</text>
<text x="203.8" y="149.6">1</text>
<text x="210.6" y="146.8" transform="rotate(-90 210.6 146.8)">3</text>
<text x="239.3" y="149.6">1</text>
<text x="246.1" y="146.8" transform="rotate(-90 246.1 146.8)">3</text>
<text x="277.4" y="149.6">1</text>
<text x="284.2" y="146.8" transform="rotate(-90 284.2 146.8)">3</text>
<text x="360" y="146.8">9</text>
<text x="372.8" y="148" transform="rotate(-90 372.8 148)">3</text>
<text x="380.3" y="146.8">6</text>
<text x="172.5" y="154.4" transform="rotate(-90 172.5 154.4)">2</text>
<text x="210.6" y="154.4" transform="rotate(-90 210.6 154.4)">2</text>
<text x="246.1" y="154.4" transform="rotate(-90 246.1 154.4)">2</text>
<text x="284.2" y="154.4" transform="rotate(-90 284.2 154.4)">2</text>
<text x="36.8" y="187.4">10</text>
<text x="57.7" y="187.4">7</text>
<text x="37.4" y="192.5">1</text>
<text x="37.4" y="197.6">2</text>
<text x="57.7" y="192.5">4</text>
<text x="57.7" y="197.6">5</text>
<text x="37.4" y="202.6">9</text>
<text x="50.2" y="203.9" transform="rotate(-90 50.2 203.9)">3</text>
<text x="57.7" y="202.6">6</text>
</g>
<g font-size="1.8" fill="#006464">
<text x="41.1" y="56.7">D2+</text>
<text x="41.1" y="59.3">D2-</text>
<text x="49.1" y="55.4" transform="rotate(-90 49.1 55.4)">+5V</text>
<text x="41.1" y="61.8">D1+</text>
<text x="41.1" y="64.4">D1-</text>
<text x="41.1" y="66.9">D0+</text>
<text x="41.1" y="69.4">D0-</text>
<text x="41.1" y="72">CK+</text>
<text x="41.1" y="74.5">CK-</text>
<text x="41.1" y="79.6">CEC</text>
<text x="41.1" y="84.7">SCL</text>
<text x="41.1" y="87.2">SDA</text>
<text x="41.1" y="92.3">UTILITY</text>
<text x="41.1" y="94.8">HPD</text>
<text x="44" y="101.1" transform="rotate(-90 44 101.1)">D2S</text>
<text x="46.6" y="101.1" transform="rotate(-90 46.6 101.1)">D1S</text>
<text x="49.1" y="101.1" transform="rotate(-90 49.1 101.1)">D0S</text>
<text x="51.7" y="101.1" transform="rotate(-90 51.7 101.1)">CKS</text>
<text x="54.2" y="101.1" transform="rotate(-90 54.2 101.1)">GND</text>
<text x="56.7" y="101.1" transform="rotate(-90 56.7 101.1)">SH</text>
<text x="359.3" y="129.3">NC</text>
<text x="368.3" y="127.9">U901</text>
<text x="379.6" y="129.3">NC</text>
<text x="358.6" y="134.4">D1+</text>
<text x="378.9" y="134.4">D2+</text>
<text x="358.6" y="139.4">D1-</text>
<text x="378.9" y="139.4">D2-</text>
<text x="359.3" y="144.5">NC</text>
<text x="370.6" y="149.4" transform="rotate(-90 370.6 149.4)">GND</text>
<text x="379.6" y="144.5">NC</text>
<text x="327.2" y="154.5">100nF</text>
<text x="364.7" y="153.3">TPD4E05U06</text>
<text x="166.4" y="158.3">BSS138</text>
<text x="204.5" y="158.3">BSS138</text>
<text x="240.1" y="158.3">BSS138</text>
<text x="278.2" y="158.3">BSS138</text>
<text x="36.7" y="185.2">NC</text>
<text x="45.7" y="183.7">U902</text>
<text x="57" y="185.2">NC</text>
<text x="116.8" y="182.5">D901</text>
<text x="36" y="190.2">D1+</text>
<text x="56.3" y="190.2">D2+</text>
<text x="115.5" y="190.1">B5819W</text>
<text x="36" y="195.3">D1-</text>
<text x="56.3" y="195.3">D2-</text>
<text x="36.7" y="200.4">NC</text>
<text x="57" y="200.4">NC</text>
<text x="42.1" y="209.1">TPD4E05U06</text>
<text x="48" y="205.2" transform="rotate(-90 48 205.2)">GND</text>
</g>
</svg>
